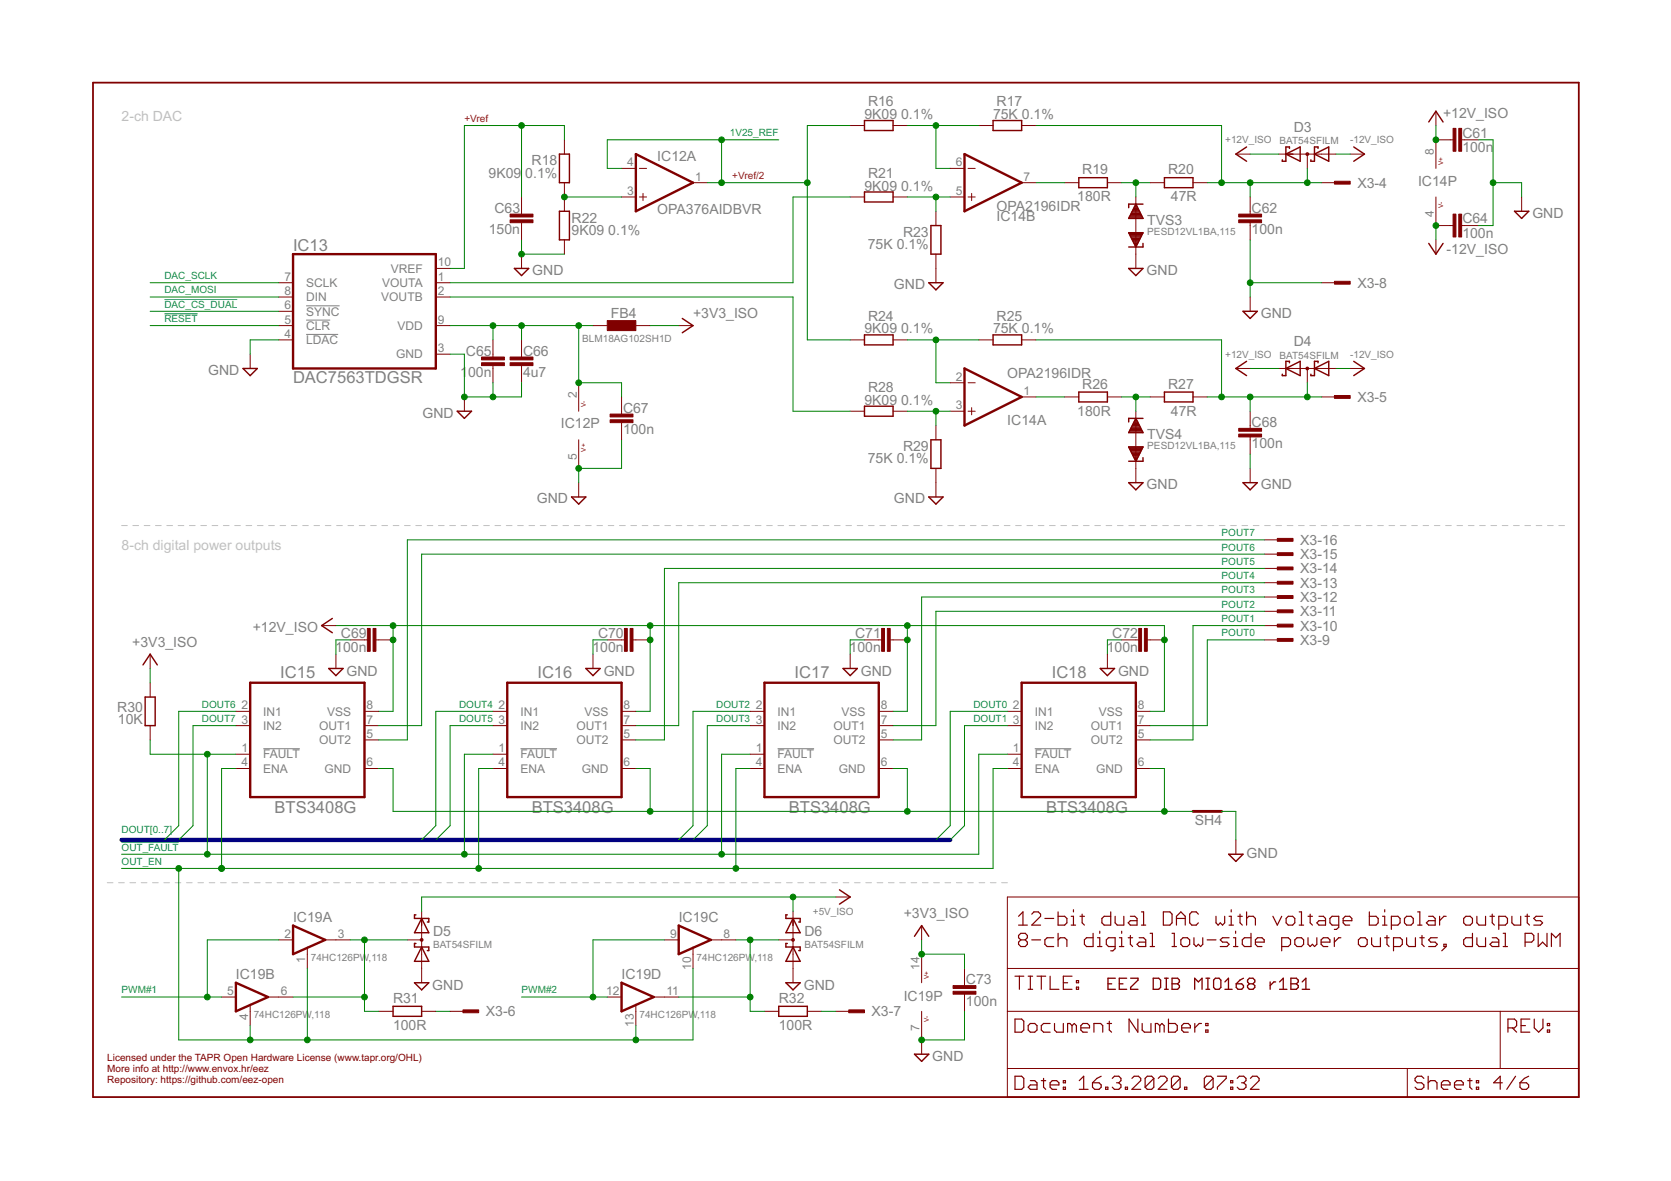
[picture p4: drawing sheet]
<svg xmlns="http://www.w3.org/2000/svg" width="297mm" height="210mm" viewBox="0 0 297 210" stroke-linecap="round" stroke-linejoin="round" font-family="sans-serif">
<g fill="none" stroke="#c0c0c0" stroke-width=".18">
<path d="M21.6 93.4h1M23.6 93.4h1M25.6 93.4h1M27.6 93.4h1.1M29.7 93.4h1M31.7 93.4h1M33.7 93.4h1M35.7 93.4h1M37.7 93.4h1M39.7 93.4h1M41.7 93.4h1M43.7 93.4h1"/>
<path d="M45.7 93.4h1.1M47.8 93.4h1M49.8 93.4h1M51.8 93.4h1M53.8 93.4h1M55.8 93.4h1M57.8 93.4h1M59.8 93.4h1.1M61.8 93.4h1.1M63.9 93.4h1M65.9 93.4h1M67.9 93.4h1"/>
<path d="M69.9 93.4h1M71.9 93.4h1M73.9 93.4h1M75.9 93.4h1M77.9 93.4h1.1M79.9 93.4h1.1M82 93.4h1M84 93.4h1M86 93.4h1M88 93.4h1M90 93.4h1M92 93.4h1"/>
<path d="M94 93.4h1M96 93.4h1M98 93.4h1.1M100.1 93.4h1M102.1 93.4h1M104.1 93.4h1M106.1 93.4h1M108.1 93.4h1M110.1 93.4h1M112.1 93.4h1.1M114.2 93.4h1M116.2 93.4h1"/>
<path d="M118.2 93.4h1M120.2 93.4h1M122.2 93.4h1M124.2 93.4h1M126.2 93.4h1M128.2 93.4h1M130.2 93.4h1.1M132.2 93.4h1.1M134.3 93.4h1M136.3 93.4h1M138.3 93.4h1M140.3 93.4h1"/>
<path d="M142.3 93.4h1M144.3 93.4h1M146.3 93.4h1M148.3 93.4h1.1M150.4 93.4h1M152.4 93.4h1M154.4 93.4h1M156.4 93.4h1M158.4 93.4h1M160.4 93.4h1M162.4 93.4h1M164.4 93.4h1.1"/>
<path d="M166.5 93.4h1M168.5 93.4h1M170.5 93.4h1M172.5 93.4h1M174.5 93.4h1M176.5 93.4h1M178.5 93.4h1M180.5 93.4h1M182.5 93.4h1.1M184.6 93.4h1M186.6 93.4h1M188.6 93.4h1"/>
<path d="M190.6 93.4h1M192.6 93.4h1M194.6 93.4h1M196.6 93.4h1M198.6 93.4h1M200.7 93.4h1M202.7 93.4h1M204.7 93.4h1M206.7 93.4h1M208.7 93.4h1M210.7 93.4h1M212.7 93.4h1"/>
<path d="M214.7 93.4h1.1M216.7 93.4h1.1M218.8 93.4h1M220.8 93.4h1M222.8 93.4h1M224.8 93.4h1M226.8 93.4h1M228.8 93.4h1M230.8 93.4h1M232.8 93.4h1M234.8 93.4h1.1M236.9 93.4h1"/>
<path d="M238.9 93.4h1M240.9 93.4h1M242.9 93.4h1M244.9 93.4h1M246.9 93.4h1M248.9 93.4h1M251 93.4h.9M253 93.4h1M255 93.4h1M257 93.4h1M259 93.4h1M261 93.4h1"/>
<path d="M263 93.4h1M265 93.4h1M267 93.4h1.1M269 93.4h1.1M271.1 93.4h1M273.1 93.4h1M275.1 93.4h1M277.1 93.4h1M19.1 156.9h1M21.1 156.9h1M23.1 156.9h1M25.1 156.9h1"/>
<path d="M27.1 156.9h1M29.1 156.9h1M31.1 156.9h1.1M33.1 156.9h1.1M35.2 156.9h1M37.2 156.9h1M39.2 156.9h1M41.2 156.9h1M43.2 156.9h1M45.2 156.9h1M47.2 156.9h1.1M49.3 156.9h1"/>
<path d="M51.3 156.9h1M53.3 156.9h1M55.3 156.9h1M57.3 156.9h1M59.3 156.9h1M61.3 156.9h1M63.4 156.9h.9M65.4 156.9h1M67.4 156.9h1M69.4 156.9h1M71.4 156.9h1M73.4 156.9h1"/>
<path d="M75.4 156.9h1M77.4 156.9h1M79.4 156.9h1.1M81.4 156.9h1.1M83.5 156.9h1M85.5 156.9h1M87.5 156.9h1M89.5 156.9h1M91.5 156.9h1M93.5 156.9h1.1M95.5 156.9h1.1M97.6 156.9h1"/>
<path d="M99.6 156.9h1M101.6 156.9h1M103.6 156.9h1M105.6 156.9h1M107.6 156.9h1M109.6 156.9h1M111.6 156.9h1M113.6 156.9h1.1M115.7 156.9h1M117.7 156.9h1M119.7 156.9h1M121.7 156.9h1"/>
<path d="M123.7 156.9h1M125.7 156.9h1M127.7 156.9h1.1M129.8 156.9h1M131.8 156.9h1M133.8 156.9h1M135.8 156.9h1M137.8 156.9h1M139.8 156.9h1M141.8 156.9h1M143.8 156.9h1M145.9 156.9h1"/>
<path d="M147.9 156.9h1M149.9 156.9h1M151.9 156.9h1M153.9 156.9h1M155.9 156.9h1M157.9 156.9h1M159.9 156.9h1.1M161.9 156.9h1.1M164 156.9h1M166 156.9h1M168 156.9h1M170 156.9h1"/>
<path d="M172 156.9h1M174 156.9h1M176 156.9h1.1M178.1 156.9h1"/>
</g>
<path d="M54.4 59.4h5.7M54.4 56.9h4.3M54.4 54.4h6M46.8 133.1h6.5M92.5 133.1h6.5M138.2 133.1h6.5M183.9 133.1h6.5" fill="none" stroke="#808080" stroke-width=".18"/>
<g fill="none" stroke="#800000" stroke-width=".21">
<path d="M180.4 173.5h1.6M181.1 162.9l.7-.8v2.3M181.1 164.4h1.5M181.2 173.5v2.3M181.5 167l-.4-.3v-.4l.4-.4h.7l.4 .4v.4l-.4 .3M181.5 167l-.4 .4v.4l.4 .4h.7l.4-.4v-.4l-.4-.4M181.5 167h.7M182.8 173.5h.8M182.8 175.8h.8M183.2 173.5v2.3M183.4 162.5l.4-.4h.8l.4 .4v.4l-1.6 1.5h1.6M183.4 167h1.6"/>
<path d="M184.3 173.5h1.6M185.1 173.5v2.3M185.7 163.2h1.6M186.7 173.5v2.3h1.5M187.3 166.7h-1.2l-.4 .3v.8l.4 .4h1.2M188.1 162.1v2.3h1.2l.4-.4v-.8l-.4-.3h-1.2M188.1 165.9v2.3M188.1 167l.4-.3h.8l.4 .3v1.2M189 174.7h.8M190.4 164.4h.8M190.4 162.9h.4v1.5M190.6 173.5h-1.6v2.3h1.6"/>
<path d="M190.8 161.7v.4M191.3 175.5h.4v.3h-.4zM191.3 174.3h.4v.4h-.4zM192 162.9h.8M192.4 162.5v1.5l.4 .4M194.3 165.9v2.3h-1.2l-.3-.4v-.8l.3-.3h1.2M195.1 168.2h.8M195.1 166.7h.4v1.5M195.5 165.5v.4M197.4 162.1v2.3h-1.1l-.4-.4v-.8l.4-.3h1.1M198.2 162.9v1.1l.4 .4h1.2v-1.5M198.2 168.2h-1.2l-.3-.4v-.8l.3-.3h1.2v1.9l-.4 .4h-.4"/>
<path d="M199 168.2h.8M199 166.7h.4v1.5M199.4 165.5v.4M200.6 166.7h.7M200.9 162.9h.8l.4 .3v1.2h-1.2l-.3-.4 .3-.4h1.2M200.9 166.3v1.5l.4 .4M202.5 166.7h.8l.4 .3v1.2h-1.2l-.4-.4 .4-.4h1.2M202.9 164.4h.8M202.9 162.1h.4v2.3M204.4 165.9h.5v2.3M204.4 168.2h.8M206.8 162.1h1.2l.3 .4v1.5l-.3 .4h-1.2z"/>
<path d="M208.3 165.9h.4v2.3M208.3 168.2h.8M209.1 163.2h1.6M209.1 164.4v-1.5l.8-.8 .8 .8v1.5M209.9 167l.4-.3h.8l.4 .3v.8l-.4 .4h-.8l-.4-.4zM212.2 166.7v1.1l.4 .4 .4-.4 .4 .4 .4-.4v-1.1M213 162.5l-.4-.4h-.7l-.4 .4v1.5l.4 .4h.7l.4-.4M214.6 167h1.6M216.2 162.9v1.1l.3 .4 .4-.4 .4 .4 .4-.4v-1.1M218.5 164.4h.8M218.5 162.9h.4v1.5M218.5 166.7h-1.2l-.4 .3 .4 .4h.8l.4 .4-.4 .4h-1.2"/>
<path d="M218.9 161.7v.4M219.3 168.2h.7M219.3 166.7h.3v1.5M219.6 165.5v.4M220 162.9h.8M220.4 162.5v1.5l.4 .4M221.6 163.2l.4-.3h.8l.4 .3v1.2M221.6 162.1v2.3M222.4 165.9v2.3h-1.2l-.4-.4v-.8l.4-.3h1.2M223.2 167.4h1.5v-.4l-.4-.3h-.8l-.3 .3v.8l.3 .4h.8M226.3 162.9l.8 1.5 .7-1.5M227.8 168.2h1.2l.4-.4v-.8l-.4-.3h-1.2v2.3"/>
<path d="M228.6 163.2l.4-.3h.8l.4 .3v.8l-.4 .4h-.8l-.4-.4zM230.2 167l.4-.3h.8l.3 .3v.8l-.3 .4h-.8l-.4-.4zM230.9 164.4h.8M230.9 162.1h.5v2.3M232.5 162.9h.8M232.5 166.7v1.1l.4 .4 .4-.4 .4 .4 .4-.4v-1.1M232.9 162.5v1.5l.4 .4M234.5 162.9h.7l.4 .3v1.2h-1.1l-.4-.4 .4-.4h1.1M234.8 167.4h1.6v-.4l-.4-.3h-.8l-.4 .3v.8l.4 .4h.8M237.2 166.7v1.5M238 164.4h-1.2l-.4-.4v-.8l.4-.3h1.2v1.9l-.4 .4h-.4M238.4 166.7h-.4l-.8 .7"/>
<path d="M238.8 163.6h1.5v-.4l-.4-.3h-.8l-.3 .3v.8l.3 .4h.8M241.5 167l.4-.3h.8l.3 .3v.8l-.3 .4h-.8l-.4-.4zM243.4 162.1v2.3h1.2l.4-.4v-.8l-.4-.3h-1.2M243.8 166.7v1.1l.4 .4h1.2v-1.5M245.8 164.4h.7M245.8 162.9h.3v1.5M246.1 161.7v.4M246.1 166.7h.8M246.5 166.3v1.5l.4 .4M247.3 164.4h1.2l.4-.4v-.8l-.4-.3h-1.2v2.3M247.7 168.2h1.2l.4-.4v-.8l-.4-.3h-1.2v2.3M249.7 163.2l.3-.3h.8l.4 .3v.8l-.4 .4h-.8l-.3-.4z"/>
<path d="M250 166.7v1.1l.4 .4h1.2v-1.5M252 164.4h.8M252 162.1h.4v2.3M252.4 166.7h.8M252.8 166.3v1.5l.4 .4M254 162.9h.7l.4 .3v1.2h-1.1l-.4-.4 .4-.4h1.1M255.5 166.7h-1.2l-.3 .3 .3 .4h.8l.4 .4-.4 .4h-1.1M255.9 162.9v1.5M256.7 167.8h.4v.4h-.4zM257.1 162.9h-.4l-.8 .7M257.1 168.2l-.8 .8M260.2 163.2l.4-.3h.7l.4 .3v.8l-.4 .4h-.7l-.4-.4z"/>
<path d="M261.7 165.9v2.3h-1.1l-.4-.4v-.8l.4-.3h1.1M262.5 162.9v1.1l.4 .4h1.2v-1.5M262.5 166.7v1.1l.4 .4h1.2v-1.5M264.9 162.9h.7M265.3 162.5v1.5l.3 .4M265.3 166.7h.7l.4 .3v1.2h-1.1l-.4-.4 .4-.4h1.1M266.4 164.4h1.2l.4-.4v-.8l-.4-.3h-1.2v2.3M267.2 165.9h.4v2.3M267.2 168.2h.8M268.8 162.9v1.1l.4 .4h1.1v-1.5M271.1 162.9h.8M271.1 167.4h1.2l.3-.4v-.7l-.3-.4h-1.2v2.3"/>
<path d="M271.5 162.5v1.5l.4 .4M273.4 165.9v2.3l.8-.8 .8 .8v-2.3M274.2 162.9h-1.2l-.4 .3 .4 .4h.8l.4 .4-.4 .4h-1.2M275.8 168.2v-2.3l.8 .8 .7-.8v2.3M180.4 181.1h1.2l.4 .4v1.6l-.4 .4h-1.2zM180.4 191.3h1.2l.4 .4v1.5l-.4 .4h-1.2zM182.8 182.3l.4-.4h.7l.4 .4v.8l-.4 .4h-.7l-.4-.4zM183.2 192.1h.7l.4 .3v1.2h-1.1l-.4-.4 .4-.4h1.1M185.1 192.1h.8M185.5 191.7v1.5l.4 .4M186.7 192.8h1.5v-.4l-.4-.3h-.8l-.3 .3v.8l.3 .4h.8M186.7 181.9h-1.2l-.4 .4v.8l.4 .4h1.2"/>
<path d="M187.5 181.9v1.2l.3 .4h1.2v-1.6M189 193.2h.4v.4h-.4zM189 192.1h.4v.3h-.4zM190.6 182.3l-.4-.4h-.4v1.6M190.6 182.3l.4-.4 .3 .4v1.2M190.6 182.3v1.2M191.9 193.6h1.5M191.9 192.1l.7-.8v2.3M192.1 182.7h1.6v-.4l-.4-.4h-.8l-.4 .4v.8l.4 .4h.8M194.2 192.4h1.2l.3 .4v.4l-.3 .4h-.8l-.4-.4zM194.5 183.5v-1.6h1.1l.4 .4v1.2M195.7 191.3l-.7 .4-.8 .7"/>
<path d="M196.5 193.2h.4v.4h-.4zM196.8 181.9h.8M197.2 181.5v1.6l.4 .4M197.7 191.7l.4-.4h.8l.4 .4v.4l-.4 .3M198.5 192.4h.4M198.9 192.4l.4 .4v.4l-.4 .4h-.8l-.4-.4M200 193.2h.4v.4h-.4zM201.2 191.7l.4-.4h.8l.4 .4v.4l-1.6 1.5h1.6M202.3 181.1v2.4l-1.6-2.4v2.4M203 181.9v1.2l.4 .4h1.2v-1.6M205.1 191.7v1.5l-.4 .4h-.8l-.3-.4M205.1 191.7l-.4-.4h-.8l-.3 .4v1.5"/>
<path d="M205.1 191.7l-1.5 1.5M205.9 191.7l.4-.4h.8l.4 .4v.4l-1.6 1.5h1.6M206.2 182.3l-.4-.4h-.4v1.6M206.2 182.3v1.2M206.2 182.3l.3-.4 .4 .4v1.2M207.7 181.1v2.4h1.2l.4-.4v-.8l-.4-.4h-1.2M209.8 191.7v1.5l-.4 .4h-.8l-.4-.4M209.8 191.7l-.4-.4h-.8l-.4 .4v1.5M209.8 191.7l-1.6 1.5M210.1 182.7h1.5v-.4l-.4-.4h-.8l-.3 .4v.8l.3 .4h.8M210.6 193.2h.4v.4h-.4zM212.4 181.9v1.6"/>
<path d="M213.6 181.9h-.4l-.8 .8M214.3 183.1h.4v.4h-.4zM214.3 181.9h.4v.4h-.4zM215.6 191.7v1.5l-.4 .4h-.7l-.4-.4M215.6 191.7l-.4-.4h-.7l-.4 .4v1.5M215.6 191.7l-1.5 1.5M216.4 191.3h1.6v.4l-1.6 1.5v.4M218.8 193.2h.3v.4h-.3zM218.8 192.1h.3v.3h-.3zM219.9 191.7l.4-.4h.8l.4 .4v.4l-.4 .3M220.7 192.4h.4M221.1 192.4l.4 .4v.4l-.4 .4h-.8l-.4-.4"/>
<path d="M222.3 191.7l.4-.4h.7l.4 .4v.4l-1.5 1.5h1.5M253.1 191.7l-.4-.4h-.8l-.4 .4v.4l.4 .3h.8l.4 .4v.4l-.4 .4h-.8l-.4-.4M253.9 192.4l.4-.3h.8l.3 .3v1.2M253.9 191.3v2.3M256.2 192.8h1.6v-.4l-.4-.3h-.8l-.4 .3v.8l.4 .4h.8M258.6 192.8h1.5v-.4l-.4-.3h-.7l-.4 .3v.8l.4 .4h.7M260.9 192.1h.8M261.3 191.7v1.5l.4 .4M262.4 193.2h.4v.4h-.4zM262.4 192.1h.4v.3h-.4zM267.1 192.4h-1.6l1.2-1.1v2.3M268.1 182.7h1.1l.4-.4v-.8l-.4-.4h-1.1v2.4"/>
<path d="M268.8 182.7l.8 .8M269.4 191.3l-1.6 2.3M270.2 192.4h1.2l.3 .4v.4l-.3 .4h-.8l-.4-.4zM270.4 182.3h.8M271.7 191.3l-.7 .4-.8 .7M271.9 181.1h-1.5v2.4h1.5M272.7 181.1v1.6l.8 .8 .8-.8v-1.6M275.1 183.1h.4v.4h-.4zM275.1 181.9h.4v.4h-.4z"/>
</g>
<path d="M16.5 14.7h264.1v180.3h-264.1z" fill="none" stroke="#800000" stroke-width=".32"/>
<g fill="none" stroke="#800000" stroke-width=".18">
<path d="M255.2 19.8v2.5M92.7 35v3.1M92.7 39.6v3M100.3 24.8v2.6M100.3 32.5v5M110.5 35h2.5M110.5 29.9h2.5M113.7 35h1.2M113.7 29.9h1.2M114.3 34.4v1.2M123.2 32.5h2.5M151.1 35h2.6"/>
<path d="M151.1 22.3h2.6M158.7 35h2.6M158.7 22.3h2.6M166.4 37.5v2.6M168.9 35h2.5M168.9 29.9h2.5M172.1 35h1.3M172.1 29.9h1.3M172.7 34.4v1.2M174 22.3h2.5M181.6 22.3h2.5M181.6 32.5h2.5"/>
<path d="M189.2 32.5h2.6M196.8 32.5h2.6M201.9 35v12.7M204.4 32.5h2.6M212.1 32.5h2.5M219.7 27.4h2.5M222.2 35v3.1M222.2 39.6v3M227.3 27.4h10.2M232.4 27.4v2.5M234.9 32.5h2.6M240 27.4h2.5"/>
<path d="M255.2 35v5.1h3.1M258.3 24.8h-3.1v5.1M259.8 24.8h3.1M270.5 35v2.5M49.6 57.9h2.5M49.6 52.8h2.5M49.6 50.2h2.5M49.6 55.3h2.5M77.5 57.9h2.5M77.5 47.7h2.5M77.5 52.8h2.5M77.5 50.2h2.5"/>
<path d="M92.7 45.2v2.5M100.3 42.6v2.6M105.4 57.9h2.5M113 57.9h2.6M120.6 57.9h2.6M166.4 45.2v5M222.2 52.8v2.5M234.9 50.2h2.6M255.2 42.6v2.6M259.8 40.1h3.1M44.5 62.9v2.6M49.6 60.4h2.5"/>
<path d="M77.5 62.9h2.5M82.5 70.5v2.6M87.6 60.4v3.1M87.6 65v3M92.7 60.4v3.1M92.7 65v3M102.9 68v5.1M102.9 78.2v5M110.5 70.5v3.1M110.5 75.1v3.1M151.1 60.4h2.6M151.1 73.1h2.6"/>
<path d="M158.7 60.4h2.6M158.7 73.1h2.6M166.4 75.6v2.6M168.9 73.1h2.5M168.9 68h2.5M172.1 73.1h1.3M172.1 68h1.3M172.7 72.5v1.2M174 60.4h2.5M181.6 60.4h2.5M181.6 70.5h2.5M189.2 70.5h2.6"/>
<path d="M196.8 70.5h2.6M201.9 73.1v12.7M204.4 70.5h2.6M212.1 70.5h2.5M219.7 65.5h2.5M222.2 73.1v3M222.2 77.7v3M227.3 65.5h10.2M232.4 65.5v2.5M234.9 70.5h2.6M240 65.5h2.5M102.9 85.8v2.5"/>
<path d="M166.4 83.2v5.1M222.2 83.2v2.6M224.8 98.5h2.5M224.8 95.9h2.5M26.7 116.3v2.5M57.2 111.2h2.5M59.7 116.3v2.5M62.3 113.7h3M66.8 113.7h3.1M105.4 116.3v2.5M107.9 113.7h3.1M112.5 113.7h3.1"/>
<path d="M151.1 116.3v2.5M153.7 113.7h3M158.2 113.7h3.1M196.8 116.3v2.5M199.4 113.7h3M203.9 113.7h3.1M224.8 111.2h2.5M224.8 113.7h2.5M224.8 108.6h2.5M224.8 106.1h2.5M224.8 103.6h2.5M224.8 101h2.5"/>
<path d="M26.7 121.3v2.6M26.7 129v2.5M41.9 126.4h2.6M41.9 134h2.6M41.9 129h2.6M41.9 136.6h2.6M64.8 126.4h2.5M64.8 129h2.5M64.8 136.6h2.5M64.8 131.5h2.5M87.6 126.4h2.6M87.6 134h2.6"/>
<path d="M87.6 129h2.6M87.6 136.6h2.6M110.5 126.4h2.5M110.5 129h2.5M110.5 136.6h2.5M110.5 131.5h2.5M133.3 126.4h2.6M133.3 134h2.6M133.3 129h2.6M133.3 136.6h2.6M156.2 126.4h2.5M156.2 129h2.5"/>
<path d="M156.2 136.6h2.5M156.2 131.5h2.5M179.1 126.4h2.5M179.1 134h2.5M179.1 129h2.5M179.1 136.6h2.5M201.9 126.4h2.5M201.9 129h2.5M201.9 136.6h2.5M201.9 131.5h2.5M148.6 159.4h2.5M179.1 159.4h101.5v35.6h-101.5z"/>
<path d="M219.7 149.3v2.5M39.4 177.2h2.5M44.5 178.5v3.8M47.6 177.2h4.5M49.6 167h2.5M54.6 168.3v3.8M57.8 167h4.5M67.3 179.7h2.6M72.4 167h2.6M75 179.7h2.5M75 162v12.7M80 179.7h2.5"/>
<path d="M107.9 177.2h2.6M113 178.5v3.8M116.2 177.2h4.4M118.1 167h2.5M123.2 168.3v3.8M126.4 167h4.4M135.9 179.7h2.5M138.4 167h2.6M141 162v12.7M143.5 179.7h2.5M148.6 179.7h2.5M163.8 164.5v2.5"/>
<path d="M163.8 169.6v5.1M163.8 179.7v7.7M171.4 172.1v3.1M171.4 176.7v3M179.1 179.7h101.5M179.1 172.1h101.5M266.7 179.7v10.2M179.1 189.9h101.5M250.2 189.9v5.1"/>
</g>
<g fill="none" stroke="#800000" stroke-width=".23">
<path d="M197 174.9h.6M198.3 173.9h-1.3v1.9h1.3M199 174.9h.6M200.3 173.9h-1.3v1.9h1.3M201 173.9h1.3v.3l-1.3 1.3v.3h1.3M205 173.9h1l.3 .3v1.3l-.3 .3h-1zM207 173.9h.7M207 175.8h.7M207.3 173.9v1.9M208.3 173.9h1l.4 .3v.3l-.4 .4 .4 .3v.3l-.4 .3h-1zM208.3 174.9h1M212.4 175.8v-1.9l.6 .6 .7-.6v1.9"/>
<path d="M214.4 173.9h.6M214.4 175.8h.6M214.7 173.9v1.9M216 173.9h.7l.3 .3v1.3l-.3 .3h-.7l-.3-.3v-1.3zM217.7 175.8h1.3M217.7 174.5l.7-.6v1.9M219.8 174.9h.9l.3 .3v.3l-.3 .3h-.6l-.3-.3zM221 173.9l-.6 .3-.6 .7M222.1 174.9l-.3-.4v-.3l.3-.3h.6l.4 .3v.3l-.4 .4M222.1 174.9l-.3 .3v.3l.3 .3h.6l.4-.3v-.3l-.4-.3M222.1 174.9h.6M225.8 174.5v1.3"/>
<path d="M226.8 174.5h-.4l-.6 .7M227.5 175.8h1.3M227.5 174.5l.6-.6v1.9M229.5 173.9h.9l.4 .3v.3l-.4 .4 .4 .3v.3l-.4 .3h-.9zM229.5 174.9h.9M231.5 175.8h1.3M231.5 174.5l.6-.6v1.9"/>
</g>
<g fill="#800000" stroke="#800000" stroke-width=".18">
<path d="M227.1 110.9h2.7v.5h-2.7z"/>
<path d="M90.7 63.5h4v.5h-4z"/>
<path d="M90.7 64.5h4v.5h-4z"/>
<path d="M85.6 64.5h4.1v.5h-4.1z"/>
<path d="M85.6 63.5h4.1v.5h-4.1z"/>
<path d="M220.2 39.1h4.1v.5h-4.1z"/>
<path d="M220.2 38.1h4.1v.5h-4.1z"/>
<path d="M220.2 77.2h4.1v.5h-4.1z"/>
<path d="M220.2 76.1h4.1v.5h-4.1z"/>
<path d="M90.7 38.1h4v.5h-4z"/>
<path d="M90.7 39.1h4v.5h-4z"/>
<path d="M107.9 57h5.1v1.8h-5.1z"/>
<path d="M108.5 74.6h4v.5h-4z"/>
<path d="M108.5 73.6h4v.5h-4z"/>
<path d="M259.3 22.8h.5v4.1h-.5z"/>
<path d="M258.3 22.8h.5v4.1h-.5z"/>
<path d="M259.3 38.1h.5v4h-.5z"/>
<path d="M258.3 38.1h.5v4h-.5z"/>
<path d="M203.4 111.7h.5v4.1h-.5z"/>
<path d="M202.4 111.7h.5v4.1h-.5z"/>
<path d="M157.7 111.7h.5v4.1h-.5z"/>
<path d="M156.7 111.7h.5v4.1h-.5z"/>
<path d="M112 111.7h.5v4.1h-.5z"/>
<path d="M111 111.7h.5v4.1h-.5z"/>
<path d="M66.3 111.7h.5v4.1h-.5z"/>
<path d="M65.3 111.7h.5v4.1h-.5z"/>
<path d="M169.4 175.2h4.1v.5h-4.1z"/>
<path d="M169.4 176.2h4.1v.5h-4.1z"/>
<path d="M227.1 113.5h2.7v.5h-2.7z"/>
<path d="M227.1 108.4h2.7v.5h-2.7z"/>
<path d="M227.1 105.9h2.7v.5h-2.7z"/>
<path d="M227.1 103.3h2.7v.5h-2.7z"/>
<path d="M227.1 100.8h2.7v.5h-2.7z"/>
<path d="M227.1 98.2h2.7v.5h-2.7z"/>
<path d="M227.1 95.7h2.7v.5h-2.7z"/>
<path d="M237.2 50h2.8v.5h-2.8z"/>
<path d="M82.3 179.5h2.8v.5h-2.8z"/>
<path d="M150.9 179.5h2.8v.5h-2.8z"/>
<path d="M237.2 32.2h2.8v.5h-2.8z"/>
<path d="M237.2 70.3h2.8v.5h-2.8z"/>
</g>
<g fill="none" stroke="#800000" stroke-width=".25">
<path d="M99.4 27.4h1.8v5.1h-1.8zM99.4 37.5h1.8v5.1h-1.8zM153.7 34.1h5v1.8h-5zM153.7 21.4h5v1.8h-5zM176.5 21.4h5.1v1.8h-5.1zM191.8 31.6h5v1.8h-5zM200.7 38.8h2.5M200.8 38.6h2.3M200.9 38.4h2M201 38.1h1.8M201.1 37.9h1.6M201.2 37.7h1.4"/>
<path d="M201.3 37.5h1.2M201.4 37.2h1M201.5 37h.8M201.7 36.8h.5M201.8 36.6h.3M201.9 36.3h.1M201.9 36.3l1.3 2.5h-2.6zM203.2 36.3h-2.6v.6M207 31.6h5.1v1.8h-5.1zM221.6 26.1l-1.9 1.3 1.9 1.3M228.6 27.4l2.5-1.3v2.6zM229.2 26.4v-.3h-.6v2.6h-.7v-.3"/>
<path d="M233.7 27.4l2.5-1.3v2.6zM234.3 26.4v-.3h-.6v2.6h-.7v-.3M240.6 26.1l1.9 1.3-1.9 1.3M254 21.7l1.2-1.9 1.3 1.9M269.2 37.5h2.6l-1.3 1.3zM91.4 47.7h2.6l-1.3 1.3zM121.3 56.6l1.9 1.3-1.9 1.2M153.7 59.5h5v1.8h-5zM165.1 50.2h2.5l-1.2 1.3zM165.5 40.1h1.8v5.1h-1.8zM176.5 59.5h5.1v1.8h-5.1zM200.6 41.4h2.6l-1.3 2.5z"/>
<path d="M200.6 47.7h2.6l-1.3 1.3zM200.7 41.5h2.4M200.8 41.7h2.2M200.9 41.9h2M201 42.1h1.8M201.1 42.4h1.6M201.3 42.6h1.3M201.4 42.8h1.1M201.5 43h.9M201.6 43.2h.6M201.7 43.5h.4M201.8 43.7h.2"/>
<path d="M203.2 43.3v.6h-2.6M221 55.3h2.5l-1.3 1.3zM254 43.3l1.2 1.9 1.3-1.9M43.2 65.5h2.5l-1.2 1.3zM81.3 73.1h2.5l-1.3 1.3zM153.7 72.2h5v1.8h-5zM165.5 78.2h1.8v5h-1.8zM191.8 69.7h5v1.7h-5zM200.6 79.4h2.6l-1.3 2.6zM200.7 76.8h2.4M200.8 79.7h2.3M200.8 76.6h2.2"/>
<path d="M200.9 79.9h2.1M200.9 76.3h2M201 76.1h1.8M201.1 75.9h1.6M201.3 75.7h1.3M201.4 75.5h1.1M201.5 75.2h.9M201.6 75h.6M201.7 74.8h.4M201.8 74.6h.2M201.9 74.4l1.3 2.5h-2.6zM203.2 74.4h-2.6v.6"/>
<path d="M207 69.7h5.1v1.7h-5.1zM221.6 64.2l-1.9 1.3 1.9 1.3M228.6 65.5l2.5-1.3v2.6zM229.2 64.5v-.3h-.6v2.6h-.7v-.3M233.7 65.5l2.5-1.3v2.6zM234.3 64.5v-.3h-.6v2.6h-.7v-.3M240.6 64.2l1.9 1.3-1.9 1.3M101.6 88.3h2.5l-1.2 1.3zM165.1 88.3h2.5l-1.2 1.3zM200.6 85.8h2.6l-1.3 1.3zM201 80.1h1.9M201.1 80.3h1.6"/>
<path d="M201.2 80.6h1.4M201.3 80.8h1.2M201.4 81h1M201.5 81.2h.8M201.7 81.4h.5M201.8 81.7h.3M201.9 81.9h.1M203.2 81.3v.7h-2.6M221 85.8h2.5l-1.3 1.3zM25.4 118.2l1.3-1.9 1.3 1.9M58.4 118.8h2.6l-1.3 1.3zM59.1 109.9l-1.9 1.3 1.9 1.3"/>
<path d="M104.1 118.8h2.6l-1.3 1.3zM149.9 118.8h2.5l-1.3 1.3zM195.6 118.8h2.5l-1.3 1.3zM25.8 123.9h1.8v5.1h-1.8zM149.2 158.2l1.9 1.2-1.9 1.3M218.4 151.8h2.6l-1.3 1.3zM69.9 178.9h5.1v1.7h-5.1zM73.7 174.7h2.5l-1.2 1.2zM73.9 167.7h-.2v.6h2.5v.7h-.2M73.9 162.6h-.2v.6h2.5v.7h-.2M75 168.3l1.2 2.6h-2.5zM75 163.2l1.2 2.6h-2.5z"/>
<path d="M138.4 178.9h5.1v1.7h-5.1zM139.7 174.7h2.5l-1.2 1.2zM140 167.7h-.3v.6h2.5v.7h-.2M140 162.6h-.3v.6h2.5v.7h-.2M141 168.3l1.2 2.6h-2.5zM141 163.2l1.2 2.6h-2.5zM162.6 166.4l1.2-1.9 1.3 1.9M162.6 187.4h2.5l-1.3 1.2z"/>
</g>
<g fill="none" stroke="#800000" stroke-width=".42">
<path d="M113 27.4l10.2 5.1-10.2 5zM171.4 27.4l10.2 5.1-10.2 5zM52.1 45.2h25.4v20.3h-25.4zM171.4 65.5l10.2 5-10.2 5.1zM44.5 121.3h20.3v20.4h-20.3zM90.2 121.3h20.3v20.4h-20.3zM135.9 121.3h20.3v20.4h-20.3zM181.6 121.3h20.3v20.4h-20.3zM41.9 174.7l5.7 2.5-5.7 2.5zM52.1 164.5l5.7 2.5-5.7 2.6zM110.5 174.7l5.7 2.5-5.7 2.5zM120.6 164.5l5.8 2.5-5.8 2.6z"/>
<circle cx="232.4" cy="27.4" r=".13"/>
<circle cx="232.4" cy="65.5" r=".13"/>
<circle cx="75" cy="167" r=".13"/>
<circle cx="141" cy="167" r=".13"/>
</g>
<path d="M212.1 144.2h5" fill="none" stroke="#800000" stroke-width=".51"/>
<path d="M21.6 149.3h147.3" fill="none" stroke="#000080" stroke-width=".76"/>
<g fill="none" stroke="#008000" stroke-width=".18">
<path d="M92.7 22.3v12.7M100.3 35h10.2M100.3 24.8v-2.5h-17.8v25.4h-2.5M125.7 32.5h17.8M128.3 24.8v7.7M138.4 24.8h-30.5v5.1h2.6M151.1 35h-10.1v15.2h-61M151.1 22.3h-7.6v38.1h7.6M161.3 35h7.6M161.3 22.3h12.7M166.4 22.3v7.6h2.5M166.4 35v2.5"/>
<path d="M184.1 22.3h33v10.2M184.1 32.5h5.1M199.4 32.5h5M201.9 32.5v2.5M214.6 32.5h20.3M222.2 32.5v2.5M222.2 27.4h5.1M232.4 29.9v2.6M237.5 27.4h2.5M255.2 22.3v2.5M262.9 24.8h2.5v15.3h-2.5M265.4 32.5h5.1v2.5"/>
<path d="M26.7 50.2h22.9M26.7 52.8h22.9M26.7 57.9h22.9M26.7 55.3h22.9M80 52.8h61v20.3h10.1M80 57.9h25.4M87.6 57.9v2.5M92.7 42.6v2.6h7.6M92.7 57.9v2.5M102.9 57.9v10.1h7.6v2.5M115.6 57.9h5M222.2 42.6v10.2"/>
<path d="M222.2 50.2h12.7M255.2 40.1v2.5M49.6 60.4h-5.1v2.5M80 62.9h2.5v7.6h10.2v-2.5M87.6 68v2.5M110.5 78.2v5h-7.6v2.6M161.3 73.1h7.6M161.3 60.4h12.7M166.4 60.4v7.6h2.5M166.4 73.1v2.5M184.1 60.4h33v10.1M184.1 70.5h5.1"/>
<path d="M199.4 70.5h5M201.9 70.5v2.6M214.6 70.5h20.3M222.2 70.5v2.6M222.2 65.5h5.1M232.4 68v2.5M237.5 65.5h2.5M222.2 80.7v2.5M224.8 98.5h-149.8v30.5h-7.7M224.8 95.9h-152.4v35.6h-5.1M26.7 118.8v2.5M59.7 111.2h147.3v15.2h-2.6"/>
<path d="M62.3 113.7h-2.6v2.6M69.9 111.2v15.2h-2.6M107.9 113.7h-2.5v2.6M115.6 111.2v15.2h-2.6M153.7 113.7h-2.6v2.6M161.3 111.2v15.2h-2.6M199.4 113.7h-2.6v2.6M224.8 108.6h-58.4v20.4h-7.7M224.8 113.7h-10.2v15.3h-10.2M224.8 111.2h-12.7v20.3h-7.7M224.8 103.6h-104.2v25.4h-7.6M224.8 106.1h-61v25.4h-5.1"/>
<path d="M224.8 101h-106.7v30.5h-5.1M26.7 131.5v2.5h15.2M36.9 134v17.8M41.9 126.4h-10.1v20.3l-2.6 2.6M41.9 129h-7.6v17.7l-2.5 2.6M41.9 136.6h-2.5v17.7M67.3 136.6h2.6v7.6h142.2M87.6 134h-5.1v17.8M87.6 126.4h-10.1v20.3l-2.5 2.6M87.6 129h-7.6v17.7l-2.5 2.6M87.6 136.6h-2.5v17.7M113 136.6h2.6v7.6"/>
<path d="M133.3 126.4h-10.1v20.3l-2.6 2.6M133.3 129h-7.6v17.7l-2.5 2.6M133.3 134h-5v17.8M133.3 136.6h-2.5v17.7M158.7 136.6h2.6v7.6M179.1 129h-7.7v17.7l-2.5 2.6M179.1 126.4h-10.2v20.3l-2.5 2.6M179.1 134h-5.1v17.8h-152.4M179.1 136.6h-2.6v17.7h-154.9M204.4 136.6h2.6v7.6M31.8 154.3v30.5h91.4v-12.7M141 159.4v2.6"/>
<path d="M148.6 159.4h-73.6v2.6M217.1 144.2h2.6v5.1M21.6 177.2h17.8M49.6 167h-12.7v10.2M52.1 177.2h12.7M54.6 172.1v12.7M62.3 167h10.1M64.8 167v12.7h2.5M77.5 179.7h2.5M92.7 177.2h15.2M118.1 167h-12.7v10.2M120.6 177.2h12.7"/>
<path d="M130.8 167h7.6M133.3 167v12.7h2.6M146 179.7h2.6M163.8 167v2.6h7.6v2.5M171.4 179.7v5.1h-7.6M44.5 182.3v2.5M113 182.3v2.5"/>
</g>
<g fill="#008000" stroke="#008000" stroke-width=".18">
<circle cx="166.4" cy="35" r=".51"/>
<circle cx="166.4" cy="22.3" r=".51"/>
<circle cx="166.4" cy="73.1" r=".51"/>
<circle cx="166.4" cy="60.4" r=".51"/>
<circle cx="82.5" cy="70.5" r=".51"/>
<circle cx="87.6" cy="70.5" r=".51"/>
<circle cx="222.2" cy="50.2" r=".51"/>
<circle cx="92.7" cy="45.2" r=".51"/>
<circle cx="102.9" cy="83.2" r=".51"/>
<circle cx="265.4" cy="32.5" r=".51"/>
<circle cx="163.8" cy="184.8" r=".51"/>
<circle cx="87.6" cy="57.9" r=".51"/>
<circle cx="92.7" cy="57.9" r=".51"/>
<circle cx="102.9" cy="57.9" r=".51"/>
<circle cx="102.9" cy="68" r=".51"/>
<circle cx="201.9" cy="70.5" r=".51"/>
<circle cx="217.1" cy="70.5" r=".51"/>
<circle cx="222.2" cy="70.5" r=".51"/>
<circle cx="232.4" cy="70.5" r=".51"/>
<circle cx="217.1" cy="32.5" r=".51"/>
<circle cx="222.2" cy="32.5" r=".51"/>
<circle cx="232.4" cy="32.5" r=".51"/>
<circle cx="201.9" cy="32.5" r=".51"/>
<circle cx="255.2" cy="24.8" r=".51"/>
<circle cx="161.3" cy="111.2" r=".51"/>
<circle cx="115.6" cy="111.2" r=".51"/>
<circle cx="207" cy="113.7" r=".51"/>
<circle cx="69.9" cy="111.2" r=".51"/>
<circle cx="69.9" cy="113.7" r=".51"/>
<circle cx="115.6" cy="113.7" r=".51"/>
<circle cx="161.3" cy="113.7" r=".51"/>
<circle cx="255.2" cy="40.1" r=".51"/>
<circle cx="163.8" cy="169.6" r=".51"/>
<circle cx="92.7" cy="22.3" r=".51"/>
<circle cx="128.3" cy="32.5" r=".51"/>
<circle cx="143.5" cy="32.5" r=".51"/>
<circle cx="128.3" cy="24.8" r=".51"/>
<circle cx="100.3" cy="35" r=".51"/>
<circle cx="128.3" cy="151.8" r=".51"/>
<circle cx="82.5" cy="151.8" r=".51"/>
<circle cx="36.9" cy="151.8" r=".51"/>
<circle cx="36.9" cy="134" r=".51"/>
<circle cx="130.8" cy="154.3" r=".51"/>
<circle cx="85.1" cy="154.3" r=".51"/>
<circle cx="39.4" cy="154.3" r=".51"/>
<circle cx="44.5" cy="184.8" r=".51"/>
<circle cx="113" cy="184.8" r=".51"/>
<circle cx="54.6" cy="184.8" r=".51"/>
<circle cx="31.8" cy="154.3" r=".51"/>
<circle cx="161.3" cy="144.2" r=".51"/>
<circle cx="115.6" cy="144.2" r=".51"/>
<circle cx="207" cy="144.2" r=".51"/>
<circle cx="36.9" cy="177.2" r=".51"/>
<circle cx="105.4" cy="177.2" r=".51"/>
<circle cx="64.8" cy="167" r=".51"/>
<circle cx="64.8" cy="177.2" r=".51"/>
<circle cx="133.3" cy="167" r=".51"/>
<circle cx="133.3" cy="177.2" r=".51"/>
<circle cx="141" cy="159.4" r=".51"/>
</g>
<path d="M29.2 53.2h13M29.2 55.8h6M21.6 149.7h10.1" fill="none" stroke="#008080" stroke-width=".18"/>
<g font-size="2.9" fill="#808080">
<text x="52.1" y="44.5">IC13</text>
<text x="52.1" y="68">DAC7563TDGSR</text>
<text x="49.8" y="120.4">IC15</text>
<text x="95.5" y="120.4">IC16</text>
<text x="141.2" y="120.4">IC17</text>
<text x="187" y="120.4">IC18</text>
<text x="48.8" y="144.5">BTS3408G</text>
<text x="94.5" y="144.5">BTS3408G</text>
<text x="140.2" y="144.5">BTS3408G</text>
<text x="185.9" y="144.5">BTS3408G</text>
</g>
<g font-size="2.5" fill="#c0c0c0">
<text x="21.6" y="21.5">2-ch DAC</text>
<text x="21.6" y="97.7">8-ch digital power outputs</text>
</g>
<g font-size="2.5" fill="#808080">
<text x="153.7" y="21.2">9K09</text>
<text x="154.3" y="18.9">R16</text>
<text x="160.2" y="21.2">0.1%</text>
<text x="176.5" y="21.2">75K 0.1%</text>
<text x="177.2" y="18.9">R17</text>
<text x="230" y="23.5">D3</text>
<text x="256.5" y="21">+12V_ISO</text>
<text x="94.5" y="29.4">R18</text>
<text x="116.8" y="28.5">IC12A</text>
<text x="259.9" y="27">100n</text>
<text x="259.9" y="24.5">C61</text>
<text x="86.9" y="31.6">9K09</text>
<text x="93.4" y="31.6">0.1%</text>
<text x="153.7" y="33.9">9K09</text>
<text x="154.3" y="31.6">R21</text>
<text x="160.2" y="33.9">0.1%</text>
<text x="191.5" y="35.8">180R</text>
<text x="192.4" y="31">R19</text>
<text x="207.6" y="31">R20</text>
<text x="208.1" y="35.8">47R</text>
<text x="241.3" y="33.4">X3-4</text>
<text x="252.1" y="33.1">IC14P</text>
<text x="86.9" y="41.6">150n</text>
<text x="87.9" y="37.8">C63</text>
<text x="101.6" y="41.7">9K09</text>
<text x="101.6" y="39.6">R22</text>
<text x="108.1" y="41.7">0.1%</text>
<text x="116.8" y="38.1">OPA376AIDBVR</text>
<text x="177.2" y="37.4">OPA2196IDR</text>
<text x="177.2" y="39.3">IC14B</text>
<text x="204" y="40">TVS3</text>
<text x="222.5" y="41.6">100n</text>
<text x="222.5" y="37.8">C62</text>
<text x="259.9" y="39.7">C64</text>
<text x="272.4" y="38.7">GND</text>
<text x="154.3" y="44.3">75K 0.1%</text>
<text x="160.5" y="42.1">R23</text>
<text x="257.2" y="45.2">-12V_ISO</text>
<text x="259.9" y="42.2">100n</text>
<text x="94.6" y="48.8">GND</text>
<text x="158.9" y="51.4">GND</text>
<text x="203.8" y="48.8">GND</text>
<text x="241.3" y="51.1">X3-8</text>
<text x="108.6" y="56.5">FB4</text>
<text x="123.2" y="56.6">+3V3_ISO</text>
<text x="153.7" y="59.3">9K09</text>
<text x="154.3" y="57">R24</text>
<text x="160.2" y="59.3">0.1%</text>
<text x="176.5" y="59.3">75K 0.1%</text>
<text x="177.2" y="57">R25</text>
<text x="224.1" y="56.5">GND</text>
<text x="82.8" y="63.2">C65</text>
<text x="93" y="63.2">C66</text>
<text x="230" y="61.6">D4</text>
<text x="37" y="66.6">GND</text>
<text x="81.8" y="67">1</text>
<text x="83.2" y="67">00n</text>
<text x="93" y="67">4u7</text>
<text x="153.7" y="72">9K09</text>
<text x="154.3" y="69.7">R28</text>
<text x="160.2" y="72">0.1%</text>
<text x="179.1" y="67.3">OPA2196IDR</text>
<text x="192.4" y="69.1">R26</text>
<text x="207.6" y="69.1">R27</text>
<text x="241.3" y="71.4">X3-5</text>
<text x="75.1" y="74.2">GND</text>
<text x="99.7" y="76.1">IC12P</text>
<text x="110.7" y="77.2">100n</text>
<text x="110.7" y="73.4">C67</text>
<text x="179.1" y="75.5">IC14A</text>
<text x="191.5" y="73.9">180R</text>
<text x="208.1" y="73.9">47R</text>
<text x="222.5" y="75.9">C68</text>
<text x="154.3" y="82.4">75K 0.1%</text>
<text x="160.5" y="80.2">R29</text>
<text x="204" y="78.1">TVS4</text>
<text x="222.5" y="79.7">100n</text>
<text x="95.4" y="89.5">GND</text>
<text x="158.9" y="89.5">GND</text>
<text x="203.8" y="86.9">GND</text>
<text x="224.1" y="86.9">GND</text>
<text x="231.1" y="101.9">X3-14</text>
<text x="231.1" y="99.4">X3-15</text>
<text x="231.1" y="96.8">X3-16</text>
<text x="231.1" y="107">X3-12</text>
<text x="231.1" y="104.5">X3-13</text>
<text x="44.9" y="112.3">+12V_ISO</text>
<text x="60.6" y="113.3">C69</text>
<text x="106.3" y="113.3">C70</text>
<text x="152" y="113.3">C71</text>
<text x="197.7" y="113.3">C72</text>
<text x="231.1" y="112.1">X3-10</text>
<text x="231.1" y="109.5">X3-11</text>
<text x="23.5" y="115">+3V3_ISO</text>
<text x="59.6" y="115.9">100n</text>
<text x="105.3" y="115.9">100n</text>
<text x="151" y="115.9">100n</text>
<text x="196.7" y="115.9">100n</text>
<text x="231.1" y="114.6">X3-9</text>
<text x="61.6" y="120.1">GND</text>
<text x="107.3" y="120.1">GND</text>
<text x="153" y="120.1">GND</text>
<text x="198.7" y="120.1">GND</text>
<text x="20.8" y="126.5">R30</text>
<text x="21" y="128.7">10K</text>
<text x="212.4" y="146.6">SH4</text>
<text x="221.6" y="152.5">GND</text>
<text x="52.1" y="163.9">IC19A</text>
<text x="77" y="166.3">D5</text>
<text x="120.7" y="163.9">IC19C</text>
<text x="143" y="166.3">D6</text>
<text x="160.7" y="163.2">+3V3_ISO</text>
<text x="41.9" y="174">IC19B</text>
<text x="69.9" y="178.3">R31</text>
<text x="76.8" y="175.9">GND</text>
<text x="110.5" y="174">IC19D</text>
<text x="138.4" y="178.3">R32</text>
<text x="142.9" y="175.9">GND</text>
<text x="160.7" y="177.8">IC19P</text>
<text x="171.7" y="178.7">100n</text>
<text x="171.7" y="174.9">C73</text>
<text x="69.9" y="183.1">100R</text>
<text x="86.4" y="180.6">X3-6</text>
<text x="138.4" y="183.1">100R</text>
<text x="154.9" y="180.6">X3-7</text>
<text x="165.7" y="188.6">GND</text>
</g>
<g font-size="2.1" fill="#808080">
<text x="111.5" y="29.6">4</text>
<text x="169.9" y="29.6">6</text>
<text x="254.9" y="27.6" transform="rotate(-90 254.9 27.6)">8</text>
<text x="111.5" y="34.7">3</text>
<text x="123.5" y="32.1">1</text>
<text x="169.9" y="34.7">5</text>
<text x="182" y="32.1">7</text>
<text x="254.9" y="38.5" transform="rotate(-90 254.9 38.5)">4</text>
<text x="77.8" y="47.3">10</text>
<text x="50.5" y="49.9">7</text>
<text x="50.5" y="52.4">8</text>
<text x="54.4" y="51">SCLK</text>
<text x="54.4" y="53.5">DIN</text>
<text x="67.8" y="53.5">VOUTB</text>
<text x="67.9" y="51">VOUTA</text>
<text x="69.5" y="48.5">VREF</text>
<text x="77.8" y="52.4">2</text>
<text x="77.8" y="49.9">1</text>
<text x="50.5" y="57.5">5</text>
<text x="50.5" y="55">6</text>
<text x="54.4" y="58.6">CLR</text>
<text x="54.4" y="56.1">SYNC</text>
<text x="70.6" y="58.6">VDD</text>
<text x="77.8" y="57.5">9</text>
<text x="50.5" y="60">4</text>
<text x="54.4" y="61.2">LDAC</text>
<text x="70.4" y="63.7">GND</text>
<text x="77.8" y="62.6">3</text>
<text x="102.5" y="70.8" transform="rotate(-90 102.5 70.8)">2</text>
<text x="169.9" y="67.7">2</text>
<text x="182" y="70.2">1</text>
<text x="169.9" y="72.7">3</text>
<text x="102.5" y="81.7" transform="rotate(-90 102.5 81.7)">5</text>
<text x="42.9" y="126.1">2</text>
<text x="42.9" y="128.6">3</text>
<text x="46.8" y="127.2">IN1</text>
<text x="46.8" y="129.7">IN2</text>
<text x="56.8" y="129.7">OUT1</text>
<text x="58.2" y="127.2">VSS</text>
<text x="65.1" y="126.1">8</text>
<text x="65.1" y="128.6">7</text>
<text x="65.1" y="131.1">5</text>
<text x="88.6" y="126.1">2</text>
<text x="88.6" y="128.6">3</text>
<text x="92.5" y="127.2">IN1</text>
<text x="92.5" y="129.7">IN2</text>
<text x="102.5" y="129.7">OUT1</text>
<text x="103.9" y="127.2">VSS</text>
<text x="110.9" y="126.1">8</text>
<text x="110.9" y="128.6">7</text>
<text x="110.9" y="131.1">5</text>
<text x="134.3" y="126.1">2</text>
<text x="134.3" y="128.6">3</text>
<text x="138.2" y="127.2">IN1</text>
<text x="138.2" y="129.7">IN2</text>
<text x="148.2" y="129.7">OUT1</text>
<text x="149.6" y="127.2">VSS</text>
<text x="156.6" y="126.1">8</text>
<text x="156.6" y="128.6">7</text>
<text x="156.6" y="131.1">5</text>
<text x="180.1" y="126.1">2</text>
<text x="180.1" y="128.6">3</text>
<text x="183.9" y="127.2">IN1</text>
<text x="183.9" y="129.7">IN2</text>
<text x="193.9" y="129.7">OUT1</text>
<text x="195.3" y="127.2">VSS</text>
<text x="202.3" y="126.1">8</text>
<text x="202.3" y="128.6">7</text>
<text x="202.3" y="131.1">5</text>
<text x="42.9" y="133.7">1</text>
<text x="42.9" y="136.2">4</text>
<text x="46.8" y="134.8">FAULT</text>
<text x="46.8" y="137.3">ENA</text>
<text x="56.8" y="132.3">OUT2</text>
<text x="57.7" y="137.3">GND</text>
<text x="65.1" y="136.2">6</text>
<text x="88.6" y="133.7">1</text>
<text x="88.6" y="136.2">4</text>
<text x="92.5" y="134.8">FAULT</text>
<text x="92.5" y="137.3">ENA</text>
<text x="102.5" y="132.3">OUT2</text>
<text x="103.4" y="137.3">GND</text>
<text x="110.9" y="136.2">6</text>
<text x="134.3" y="133.7">1</text>
<text x="134.3" y="136.2">4</text>
<text x="138.2" y="134.8">FAULT</text>
<text x="138.2" y="137.3">ENA</text>
<text x="148.2" y="132.3">OUT2</text>
<text x="149.1" y="137.3">GND</text>
<text x="156.6" y="136.2">6</text>
<text x="180.1" y="133.7">1</text>
<text x="180.1" y="136.2">4</text>
<text x="183.9" y="134.8">FAULT</text>
<text x="183.9" y="137.3">ENA</text>
<text x="193.9" y="132.3">OUT2</text>
<text x="194.8" y="137.3">GND</text>
<text x="202.3" y="136.2">6</text>
<text x="50.5" y="166.7">2</text>
<text x="60.1" y="166.7">3</text>
<text x="119.1" y="166.7">9</text>
<text x="128.6" y="166.7">8</text>
<text x="54.3" y="171.1" transform="rotate(-90 54.3 171.1)">1</text>
<text x="122.8" y="172.3" transform="rotate(-90 122.8 172.3)">10</text>
<text x="163.5" y="172.3" transform="rotate(-90 163.5 172.3)">14</text>
<text x="40.4" y="176.9">5</text>
<text x="49.9" y="176.9">6</text>
<text x="107.8" y="176.9">12</text>
<text x="118.5" y="176.9">11</text>
<text x="44.1" y="181.3" transform="rotate(-90 44.1 181.3)">4</text>
<text x="112.7" y="182.5" transform="rotate(-90 112.7 182.5)">13</text>
<text x="163.5" y="183.3" transform="rotate(-90 163.5 183.3)">7</text>
</g>
<g font-size="1.8" fill="#f00">
<text x="82.6" y="21.7">+Vref</text>
<text x="130.2" y="31.8">+Vref/2</text>
</g>
<g font-size="1.8" fill="#008080">
<text x="129.7" y="24.2">1V25_REF</text>
<text x="29.2" y="49.6">DAC_SCLK</text>
<text x="29.2" y="52.1">DAC_MOSI</text>
<text x="29.2" y="54.7">DAC_CS_DUAL</text>
<text x="29.2" y="57.2">RESET</text>
<text x="217.2" y="95.3">POUT7</text>
<text x="217.2" y="97.9">POUT6</text>
<text x="217.2" y="100.4">POUT5</text>
<text x="217.2" y="102.9">POUT4</text>
<text x="217.2" y="105.5">POUT3</text>
<text x="217.2" y="108">POUT2</text>
<text x="217.2" y="110.6">POUT1</text>
<text x="217.2" y="113.1">POUT0</text>
<text x="35.9" y="125.8">DOUT6</text>
<text x="81.6" y="125.8">DOUT4</text>
<text x="127.3" y="125.8">DOUT2</text>
<text x="173" y="125.8">DOUT0</text>
<text x="35.9" y="128.3">DOUT7</text>
<text x="81.6" y="128.3">DOUT5</text>
<text x="127.3" y="128.3">DOUT3</text>
<text x="173" y="128.3">DOUT1</text>
<text x="21.6" y="148">DOUT[0..7]</text>
<text x="21.6" y="151.2">OUT_FAULT</text>
<text x="21.6" y="153.7">OUT_EN</text>
<text x="21.6" y="176.6">PWM#1</text>
<text x="92.7" y="176.6">PWM#2</text>
</g>
<g font-size="1.8" fill="#808080">
<text x="217.8" y="25.5">+12V_ISO</text>
<text x="227.4" y="25.6">BAT54SFILM</text>
<text x="240" y="25.5">-12V_ISO</text>
<text x="204" y="41.7">PESD12VL1BA,115</text>
<text x="103.5" y="60.8">BLM18AG102SH1D</text>
<text x="217.8" y="63.6">+12V_ISO</text>
<text x="227.4" y="63.7">BAT54SFILM</text>
<text x="240" y="63.6">-12V_ISO</text>
<text x="204" y="79.8">PESD12VL1BA,115</text>
<text x="144.5" y="162.6">+5V_ISO</text>
<text x="55.3" y="170.9">74HC126PW,118</text>
<text x="77" y="168.5">BAT54SFILM</text>
<text x="123.8" y="170.9">74HC126PW,118</text>
<text x="143" y="168.5">BAT54SFILM</text>
<text x="45.1" y="181">74HC126PW,118</text>
<text x="113.7" y="181">74HC126PW,118</text>
</g>
<g font-size="1.8" fill="#800000">
<text x="19.1" y="188.6">Licensed under the TAPR Open Hardware License (www.tapr.org/OHL)</text>
<text x="19.1" y="190.5">More info at http://www.envox.hr/eez</text>
<text x="19.1" y="192.4">Repository: https://github.com/eez-open</text>
</g>
<g font-size="1.1" fill="#800000">
<text x="256.5" y="29.3" transform="rotate(-90 256.5 29.3)">V+</text>
<text x="256.5" y="36.9" transform="rotate(-90 256.5 36.9)">V-</text>
<text x="104.1" y="72.3" transform="rotate(-90 104.1 72.3)">V-</text>
<text x="104.1" y="80.3" transform="rotate(-90 104.1 80.3)">V+</text>
<text x="165.1" y="174" transform="rotate(-90 165.1 174)">V+</text>
<text x="165.1" y="181.7" transform="rotate(-90 165.1 181.7)">V-</text>
</g>
</svg>
